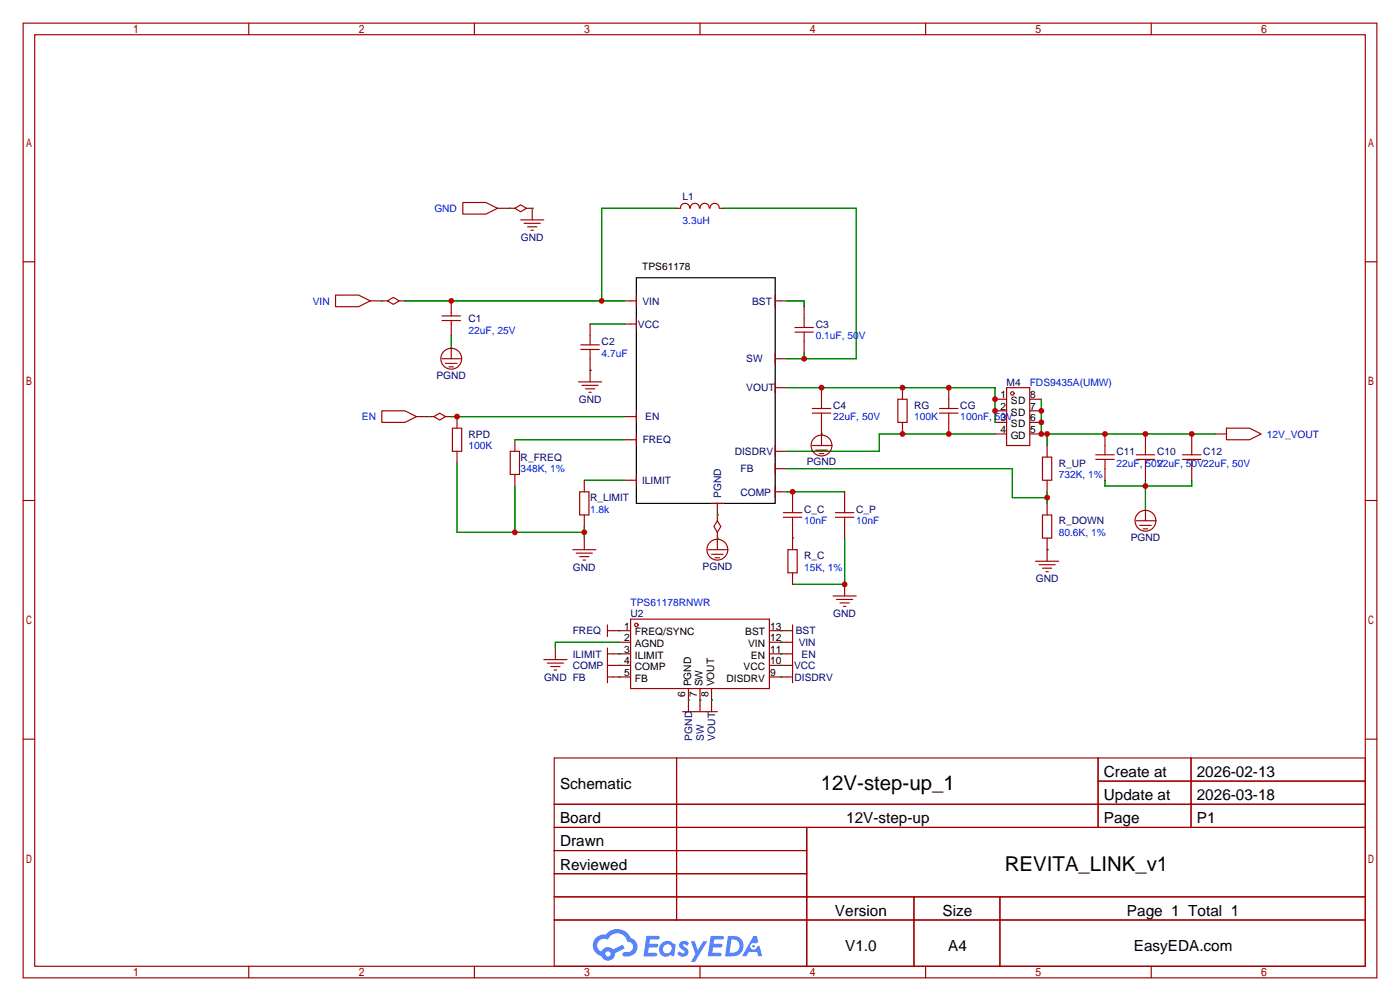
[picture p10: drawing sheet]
<svg xmlns="http://www.w3.org/2000/svg" width="307mm" height="220mm" viewBox="0 0 307 220" stroke-linecap="round" stroke-linejoin="round" font-family="sans-serif">
<g fill="none" stroke="#a10000" stroke-width=".25">
<path d="M5.1 5.1h297.2v209.5h-297.2zM7.6 7.6h292.1v204.5h-292.1zM54.6 5.1v2.5M104.1 5.1v2.5M153.7 5.1v2.5M203.2 5.1v2.5M252.7 5.1v2.5M5.1 57.5h2.5M299.7 57.5h2.6M5.1 109.9h2.5M299.7 109.9h2.6M5.1 162.2h2.5"/>
<path d="M121.7 166.4h178v45.7h-178zM121.7 176.5h178M148.5 166.4v35.5M241.1 166.4v15.2M241.1 171.4h58.6M261.5 166.4v15.2M299.7 162.2h2.6M121.7 181.6h178M121.7 186.7h55.4M121.7 196.8h178M121.7 191.8h55.4M177.1 181.6v30.5"/>
<path d="M200.6 196.8v15.3M219.5 196.8v15.3M54.6 212.1v2.5M104.1 212.1v2.5M121.7 201.9h178M153.7 212.1v2.5M203.2 212.1v2.5M252.7 212.1v2.5"/>
</g>
<g fill="#5487ff">
<path d="M149.4 206.8a1.3 1.3 0 0 1 1.8 .3l-.4 .6a.54 .54 0 0 0-.9-.3l.2 .3a1.28 1.28 0 0 1 .7 2 1.53 1.53 0 0 1-2.1-.3l.5-.6 .8 .4a.31 .31 0 0 0 .3-.2 .31 .31 0 0 0-.3-.4 1.12 1.12 0 0 1-.6-1.8z"/>
<path d="M151.7 206.6h.8l.7 2 1.2-2h.9l-2.7 4.5h-.9l1-1.6z"/>
<path d="M141.9 205.4h2.3a.46 .46 0 0 1 .5 .1 .46 .46 0 0 1 .1 .5l-.4 .2h-1.7l-.2 .9h1.7a.4 .4 0 0 1 .3 .5 .4 .4 0 0 1-.4 .3h-1.7l-.1 1.2h1.3a.46 .46 0 0 1 .5 .1 .46 .46 0 0 1 .1 .5l-.3 .2h-2.6z"/>
<path d="M156 205.4h2.3a.47 .47 0 0 1 .5 .1 .47 .47 0 0 1 .1 .5l-.4 .2h-1.7l-.1 .9h1.6a.4 .4 0 0 1 .3 .5 .4 .4 0 0 1-.4 .3h-1.7l-.1 1.2h1.3a.46 .46 0 0 1 .5 .1 .46 .46 0 0 1 .2 .5l-.4 .2h-2.6z"/>
<path d="M165.4 205.4h.7l.4 1.4-.6 .3a.75 .75 0 0 0-1.2 .3 .75 .75 0 0 0 .5 1.1 .75 .75 0 0 0 1-.7l.5-.3 .6 2.4h-.8l-.3-1h-1.8l-.6 1h-.9z"/>
<path d="M159.8 205.4l-.6 4.5h1.4a2.27 2.27 0 0 0 2.6-2.3 2.27 2.27 0 0 0-2.7-2.2zM160.6 206.2a1.5 1.5 0 0 1 1.8 1.5 1.5 1.5 0 0 1-2 1.4h-.2z"/>
<path d="M145.2 207.1a1.6 1.6 0 0 0-.3 2.2 1.6 1.6 0 0 0 2.3 .2l.8 .4 .3-2.5-.2-.2-.4-.1a1.58 1.58 0 0 0-2.5 0zM145.8 207.6a.98 .98 0 0 1 1.6 .4 .98 .98 0 0 1-1 1.3 .94 .94 0 0 1-.9-.7 .94 .94 0 0 1 .3-1z"/>
<path d="M130.9 205.8a2.37 2.37 0 0 0 1.1 4 1.54 1.54 0 0 0 1.8 1 1.54 1.54 0 0 0 1.2-1.6l2.2-1.1-.5-.7-2.1 1a1.57 1.57 0 0 0-2.6 .5 1.5 1.5 0 0 1-.7-2.1 1.5 1.5 0 0 1 2.2-.5 2.23 2.23 0 0 1 2.2-1.5 2.23 2.23 0 0 1 2 1.9 1.16 1.16 0 0 1 1.3 1.1 1.16 1.16 0 0 1-1.1 1.2h-.7a.47 .47 0 0 0-.6 .4 .47 .47 0 0 0 .5 .5 2.17 2.17 0 0 0 2.5-.9 2.17 2.17 0 0 0-.4-2.7l-.8-.4a3.2 3.2 0 0 0-5.4-.8l-1.1 .1zM132.9 209.4a.6 .6 0 0 1 1.2 0 .6 .6 0 0 1-1.2 0z"/>
<circle cx="165.4" cy="207.7" r=".28"/>
</g>
<g fill="none" stroke="#a10000" stroke-width=".25">
<path d="M101.6 44.4h5.1l2.5 1.3-2.5 1.3h-5.1zM109.2 45.7h3.8M113 45.7l1.3-.7 1.3 .7-1.3 .8zM114.3 48.3h5.1M115.1 49h3.5M115.6 45.7h1.2v2.6M115.8 49.8h2.1M116.6 50.5h.5M148.6 45.7h.8M149.4 45.7a1.01 1.01 0 0 1 1-1.1 1.01 1.01 0 0 1 1 1.1M151.5 45.7a1.01 1.01 0 0 1 1-1.1 1.01 1.01 0 0 1 1.1 1.1M153.7 45.7a1.01 1.01 0 0 1 1-1.1 1.01 1.01 0 0 1 1 1.1"/>
<path d="M155.9 45.7a1.01 1.01 0 0 1 1-1.1 1.01 1.01 0 0 1 1 1.1M158 45.7h.7M73.7 64.8h5l2.6 1.2-2.6 1.3h-5zM81.3 66h3.8M85.1 66l1.3-.7 1.2 .7-1.2 .8zM87.6 66h1.3M97 78.7h4.1M97 70.4h4.1M97 69.3h4.1M97.8 79.8h2.5M99.1 66v3.3M99.1 70.4v3.3"/>
<path d="M99.1 76.2v2.5M127.5 75.7h4.1M127.5 76.7h4.1M129.5 71.1v4.6M129.5 76.7v7.1M137.2 66h2.5M137.2 71.1h2.5M139.7 64.8v2.5M139.7 69.8v2.6M170.2 66h2.5M170.2 64.8v2.5M170.2 77.5v2.5"/>
<path d="M170.2 78.7h2.5M174.5 71.9h4.1M174.5 72.9h4.1M176.5 67.3v4.6M176.5 72.9v4.6M83.8 90.2h5.1l2.5 1.2-2.5 1.3h-5.1zM91.4 91.4h3.8M95.2 91.4l1.3-.7 1.3 .7-1.3 .8zM97.8 91.4h1.3M98.6 80.5h1M99.3 94h2v5.1h-2zM100.3 91.4v2.6"/>
<path d="M100.3 99.1v2.5M112 99.1h2v5h-2zM113 96.5v2.6M127 83.8h5.1M127.8 84.6h3.5M128.5 85.3h2.1M129.3 86.1h.5M137.2 91.4h2.5M137.2 96.5h2.5M139.7 90.2v2.5M139.7 95.2v2.6M170.2 83.8v2.6"/>
<path d="M170.2 97.8v2.5M170.2 85.1h2.5M170.2 99.1h2.5M178.3 97.8h4.1M178.3 90.7h4.1M178.3 89.7h4.1M179.1 98.8h2.5M179.8 99.6h1M180.3 85.1v4.6M180.3 90.7v7.1M197.1 87.6h2v5.1h-2zM198.1 85.1v2.5"/>
<path d="M198.1 92.7v2.5M206.2 90.7h4.1M206.2 89.7h4.1M208.3 85.1v4.6M208.3 90.7v4.5M218.4 95.2h2.6M218.4 87.6h2.6M218.4 90.2h2.6M218.4 92.7h2.6M221 85.1h5.1v12.7h-5.1zM226.1 95.2h2.5M226.1 87.6h2.5"/>
<path d="M226.1 90.2h2.5M226.1 92.7h2.5M229.9 97.8v2.5M240.5 99.8h4.1M242.6 95.2v4.6M249.4 99.8h4.1M251.5 95.2v4.6M259.6 99.8h4.1M261.6 95.2v4.6M266.7 95.2h2.5M269.2 94h5.1l2.6 1.2-2.6 1.3h-5.1zM113 104.1v2.6"/>
<path d="M127.3 107.9h2v5.1h-2zM128.3 105.4v2.5M128.3 113v2.6M128.3 118.1v2.5M137.2 105.4h2.5M139.7 104.1v2.6M156.2 110.5h2.5M157.5 114.3l.7 1.3-.7 1.2-.8-1.2zM157.5 110.5v3.8M157.5 116.8v3.8M170.2 101.6v2.5M170.2 106.7v2.5"/>
<path d="M170.2 102.9h2.5M170.2 107.9h2.5M172 112.5h4M172 113.5h4M174 107.9v4.6M174 113.5v7.1M183.4 112.5h4.1M183.4 113.5h4.1M185.4 107.9v4.6M185.4 113.5v4.6M228.9 100.3h2v5.1h-2zM228.9 113h2v5.1h-2z"/>
<path d="M229.9 105.4v2.5M229.9 110.5v2.5M229.9 118.1v5.1M240.5 100.8h4.1M242.6 100.8v4.6M249.4 114.3h4.1M249.4 100.8h4.1M250.2 115.3h2.5M251 116.1h1M251.5 100.8v4.6M251.5 111.8v2.5M259.6 100.8h4.1"/>
<path d="M261.6 100.8v4.6M125.7 120.6h5.1M126.5 121.4h3.5M127.3 122.2h2M128 122.9h.5M133.3 138.4h5.1M133.3 137.2v2.5M138.4 135.9h30.5v15.2h-30.5zM155.4 120.6h4.1M156.2 121.7h2.5M157 122.4h1M168.9 138.4h5.1"/>
<path d="M173 120.6h2v5.1h-2zM174 125.7v2.6M174 137.2v12.7M182.9 130.8h5.1M183.6 131.6h3.6M184.4 132.3h2M185.2 133.1h.5M185.4 128.3v2.5M227.3 123.2h5.1M228.1 124h3.5M228.9 124.7h2M229.6 125.5h.5"/>
<path d="M119.4 144.8h5.1M120.1 145.5h3.6M120.9 146.3h2M121.7 147.1h.5M121.9 142.2v2.6M133.3 143.5h5.1M133.3 146h5.1M133.3 148.6h5.1M133.3 142.2v7.7M135.9 141h2.5M149.9 156.2h7.6M151.1 151.1v5.1"/>
<path d="M153.7 151.1v5.1M156.2 151.1v5.1M168.9 141h5.1M168.9 143.5h5.1M168.9 146h5.1M168.9 148.6h5.1"/>
<circle cx="99.1" cy="78.7" r="2.29"/>
<circle cx="180.3" cy="97.8" r="2.29"/>
<circle cx="222.2" cy="86.4" r=".38"/>
<circle cx="251.5" cy="114.3" r="2.29"/>
<circle cx="139.7" cy="137.2" r=".38"/>
<circle cx="157.5" cy="120.6" r="2.29"/>
</g>
<g fill="none" stroke="#008700" stroke-width=".25">
<path d="M111.8 45.7h.1M116.8 45.7h.1M148.6 45.7h-16.5v20.3M158.7 45.7h29.3v33h-15.3M83.8 66h.1M88.9 66h48.3M99.1 73.7v2.5M129.5 71.1h7.7M172.7 66h3.8v1.3M176.5 77.5v1.2M94 91.4h.1M99.1 91.4h38.1"/>
<path d="M113 96.5h24.2M129.5 81.3h.1M172.7 85.1h45.7v7.6M180.3 95.2h.1M218.4 95.2h-25.4v3.9h-20.3M228.6 87.6v7.6h38.1M229.9 95.2v2.6M100.3 101.6v15.2h28M113 106.7v10.1M128.3 105.4h8.9M128.3 115.6v2.5M157.5 113h.1"/>
<path d="M157.5 118.1h.1M172.7 102.9h49.5v6.3h7.7M172.7 107.9h12.7M174 118.1h.1M185.4 118.1v10.2h-11.4M229.9 107.9v2.6M242.6 105.4v1.3h19v-1.3M251.5 105.4v6.4M135.9 138.4h.1M171.4 138.4h.1M229.9 120.6h.1M135.9 148.6h.1"/>
<path d="M135.9 146h.1M135.9 143.5h.1M135.9 141h-14v1.2M151.1 153.7h.1M153.7 153.7h.1M156.2 153.7h.1M171.4 148.6h.1M171.4 146h.1M171.4 143.5h.1M171.4 141h.1"/>
</g>
<path d="M139.7 61h30.5v49.5h-30.5z" fill="none" stroke="#000" stroke-width=".25"/>
<g fill="#c00">
<circle cx="128.3" cy="116.8" r=".63"/>
<circle cx="113" cy="116.8" r=".63"/>
<circle cx="132.1" cy="66" r=".63"/>
<circle cx="99.1" cy="66" r=".63"/>
<circle cx="100.3" cy="91.4" r=".63"/>
<circle cx="176.5" cy="78.7" r=".63"/>
<circle cx="208.3" cy="95.2" r=".63"/>
<circle cx="198.1" cy="95.2" r=".63"/>
<circle cx="218.4" cy="90.2" r=".63"/>
<circle cx="218.4" cy="87.6" r=".63"/>
<circle cx="208.3" cy="85.1" r=".63"/>
<circle cx="198.1" cy="85.1" r=".63"/>
<circle cx="180.3" cy="85.1" r=".63"/>
<circle cx="242.6" cy="95.2" r=".63"/>
<circle cx="251.5" cy="95.2" r=".63"/>
<circle cx="261.6" cy="95.2" r=".63"/>
<circle cx="229.9" cy="95.2" r=".63"/>
<circle cx="228.6" cy="95.2" r=".63"/>
<circle cx="228.6" cy="92.7" r=".63"/>
<circle cx="228.6" cy="90.2" r=".63"/>
<circle cx="229.9" cy="109.2" r=".63"/>
<circle cx="174" cy="107.9" r=".63"/>
<circle cx="185.4" cy="128.3" r=".63"/>
<circle cx="251.5" cy="106.7" r=".63"/>
</g>
<g font-size="4.5">
<text x="180.2" y="173.4">12V-step-up_1</text>
<text x="220.6" y="191.2">REVITA_LINK_v1</text>
</g>
<g font-size="3.4">
<text x="122.9" y="173.1">Schematic</text>
<text x="242.3" y="170.6">Create at</text>
<text x="262.7" y="170.6">2026-02-13</text>
<text x="242.3" y="175.6">Update at</text>
<text x="262.7" y="175.6">2026-03-18</text>
<text x="122.9" y="180.7">Board</text>
<text x="122.9" y="185.8">Drawn</text>
<text x="185.8" y="180.7">12V-step-up</text>
<text x="242.3" y="180.7">Page</text>
<text x="262.7" y="180.7">P1</text>
<text x="122.9" y="190.9">Reviewed</text>
<text x="183.3" y="201">Version</text>
<text x="206.9" y="201">Size</text>
<text x="247.4" y="201">Page 1 Total 1</text>
<text x="185.5" y="208.7">V1.0</text>
<text x="208.1" y="208.7">A4</text>
<text x="248.9" y="208.7">EasyEDA.com</text>
</g>
<g font-size="2.2" fill="#00f">
<text x="95.3" y="46.5">GND</text>
<text x="149.9" y="49.1">3.3uH</text>
<text x="68.7" y="66.9">VIN</text>
<text x="102.9" y="73.2">22uF, 25V</text>
<text x="179.1" y="74.5">0.1uF, 50V</text>
<text x="132.1" y="78.3">4.7uF</text>
<text x="226.1" y="84.6">FDS9435A(UMW)</text>
<text x="79.4" y="92.3">EN</text>
<text x="182.9" y="92.3">22uF, 50V</text>
<text x="200.7" y="92.3">100K</text>
<text x="210.8" y="92.3">100nF, 50V</text>
<text x="102.9" y="98.6">100K</text>
<text x="278.1" y="96.1">12V_VOUT</text>
<text x="114.3" y="103.7">348K, 1%</text>
<text x="232.4" y="105">732K, 1%</text>
<text x="245.1" y="102.4">22uF, 50V</text>
<text x="254" y="102.4">22uF, 50V22uF, 50V</text>
<text x="129.5" y="112.6">1.8k</text>
<text x="176.5" y="115.1">10nF</text>
<text x="188" y="115.1">10nF</text>
<text x="232.4" y="117.7">80.6K, 1%</text>
<text x="176.5" y="125.3">15K, 1%</text>
<text x="138.4" y="132.9">TPS61178RNWR</text>
</g>
<g font-size="2.2" fill="#000080">
<text x="149.9" y="44">L1</text>
<text x="114.3" y="52.9">GND</text>
<text x="102.9" y="70.7">C1</text>
<text x="140" y="71.9">VCC</text>
<text x="141" y="66.9">VIN</text>
<text x="165.1" y="66.9">BST</text>
<text x="179.1" y="71.9">C3</text>
<text x="132.1" y="75.8">C2</text>
<text x="95.8" y="83.1">PGND</text>
<text x="163.8" y="79.6">SW</text>
<text x="127" y="88.5">GND</text>
<text x="163.8" y="85.9">VOUT</text>
<text x="182.9" y="89.7">C4</text>
<text x="200.7" y="89.7">RG</text>
<text x="210.8" y="89.7">CG</text>
<text x="221" y="84.6">M4</text>
<text x="141.7" y="92.3">EN</text>
<text x="102.9" y="96.1">RPD</text>
<text x="114.3" y="101.2">R_FREQ</text>
<text x="141.1" y="97.3">FREQ</text>
<text x="161.3" y="99.9">DISDRV</text>
<text x="245.1" y="99.9">C11</text>
<text x="254" y="99.9">C10</text>
<text x="264.2" y="99.9">C12</text>
<text x="141" y="106.2">ILIMIT</text>
<text x="162.6" y="103.7">FB</text>
<text x="177.1" y="102.2">PGND</text>
<text x="232.4" y="102.4">R_UP</text>
<text x="129.5" y="110">R_LIMIT</text>
<text x="158.3" y="109.3" transform="rotate(-90 158.3 109.3)">PGND</text>
<text x="162.6" y="108.8">COMP</text>
<text x="176.5" y="112.6">C_C</text>
<text x="188" y="112.6">C_P</text>
<text x="232.4" y="115.1">R_DOWN</text>
<text x="248.2" y="118.7">PGND</text>
<text x="125.8" y="125.3">GND</text>
<text x="154.2" y="125">PGND</text>
<text x="176.5" y="122.7">R_C</text>
<text x="227.4" y="127.8">GND</text>
<text x="138.4" y="135.4">U2</text>
<text x="182.9" y="135.4">GND</text>
<text x="125.7" y="139.3">FREQ</text>
<text x="174.7" y="139.3">BST</text>
<text x="175.3" y="141.8">VIN</text>
<text x="119.4" y="149.4">GND FB</text>
<text x="125.7" y="146.9">COMP</text>
<text x="125.7" y="144.3">ILIMIT</text>
<text x="174.3" y="146.9">VCC</text>
<text x="174.4" y="149.4">DISDRV</text>
<text x="176" y="144.3">EN</text>
<text x="152" y="162.6" transform="rotate(-90 152 162.6)">PGND</text>
<text x="154.5" y="162.6" transform="rotate(-90 154.5 162.6)">SW</text>
<text x="157" y="162.6" transform="rotate(-90 157 162.6)">VOUT</text>
</g>
<g font-size="2.2">
<text x="141" y="59.2">TPS61178</text>
<text x="219.6" y="87.4">1</text>
<text x="219.6" y="90">2</text>
<text x="221.9" y="88.7">SD</text>
<text x="226.2" y="90">7</text>
<text x="226.2" y="87.4">8</text>
<text x="219.6" y="92.5">3</text>
<text x="219.6" y="95">4</text>
<text x="221.9" y="91.2">SD</text>
<text x="221.9" y="93.8">SD</text>
<text x="226.2" y="95">5</text>
<text x="226.2" y="92.5">6</text>
<text x="221.9" y="96.3">GD</text>
<text x="137.1" y="138.2">1</text>
<text x="137.1" y="140.8">2</text>
<text x="137.1" y="143.3">3</text>
<text x="139.4" y="139.5">FREQ/SYNC</text>
<text x="139.4" y="142">AGND</text>
<text x="163.6" y="139.5">BST</text>
<text x="164.2" y="142">VIN</text>
<text x="169" y="143.3">11</text>
<text x="169" y="140.8">12</text>
<text x="169" y="138.2">13</text>
<text x="137.1" y="145.8">4</text>
<text x="137.1" y="148.4">5</text>
<text x="139.4" y="144.6">ILIMIT</text>
<text x="139.4" y="147.1">COMP</text>
<text x="139.4" y="149.6">FB</text>
<text x="159.5" y="149.6">DISDRV</text>
<text x="163.2" y="147.1">VCC</text>
<text x="164.9" y="144.6">EN</text>
<text x="169" y="148.4">9</text>
<text x="169" y="145.8">10</text>
<text x="150.4" y="153" transform="rotate(-90 150.4 153)">6</text>
<text x="151.7" y="150.7" transform="rotate(-90 151.7 150.7)">PGND</text>
<text x="153" y="153" transform="rotate(-90 153 153)">7</text>
<text x="154.2" y="150.7" transform="rotate(-90 154.2 150.7)">SW</text>
<text x="155.5" y="153" transform="rotate(-90 155.5 153)">8</text>
<text x="156.8" y="150.7" transform="rotate(-90 156.8 150.7)">VOUT</text>
</g>
</svg>
